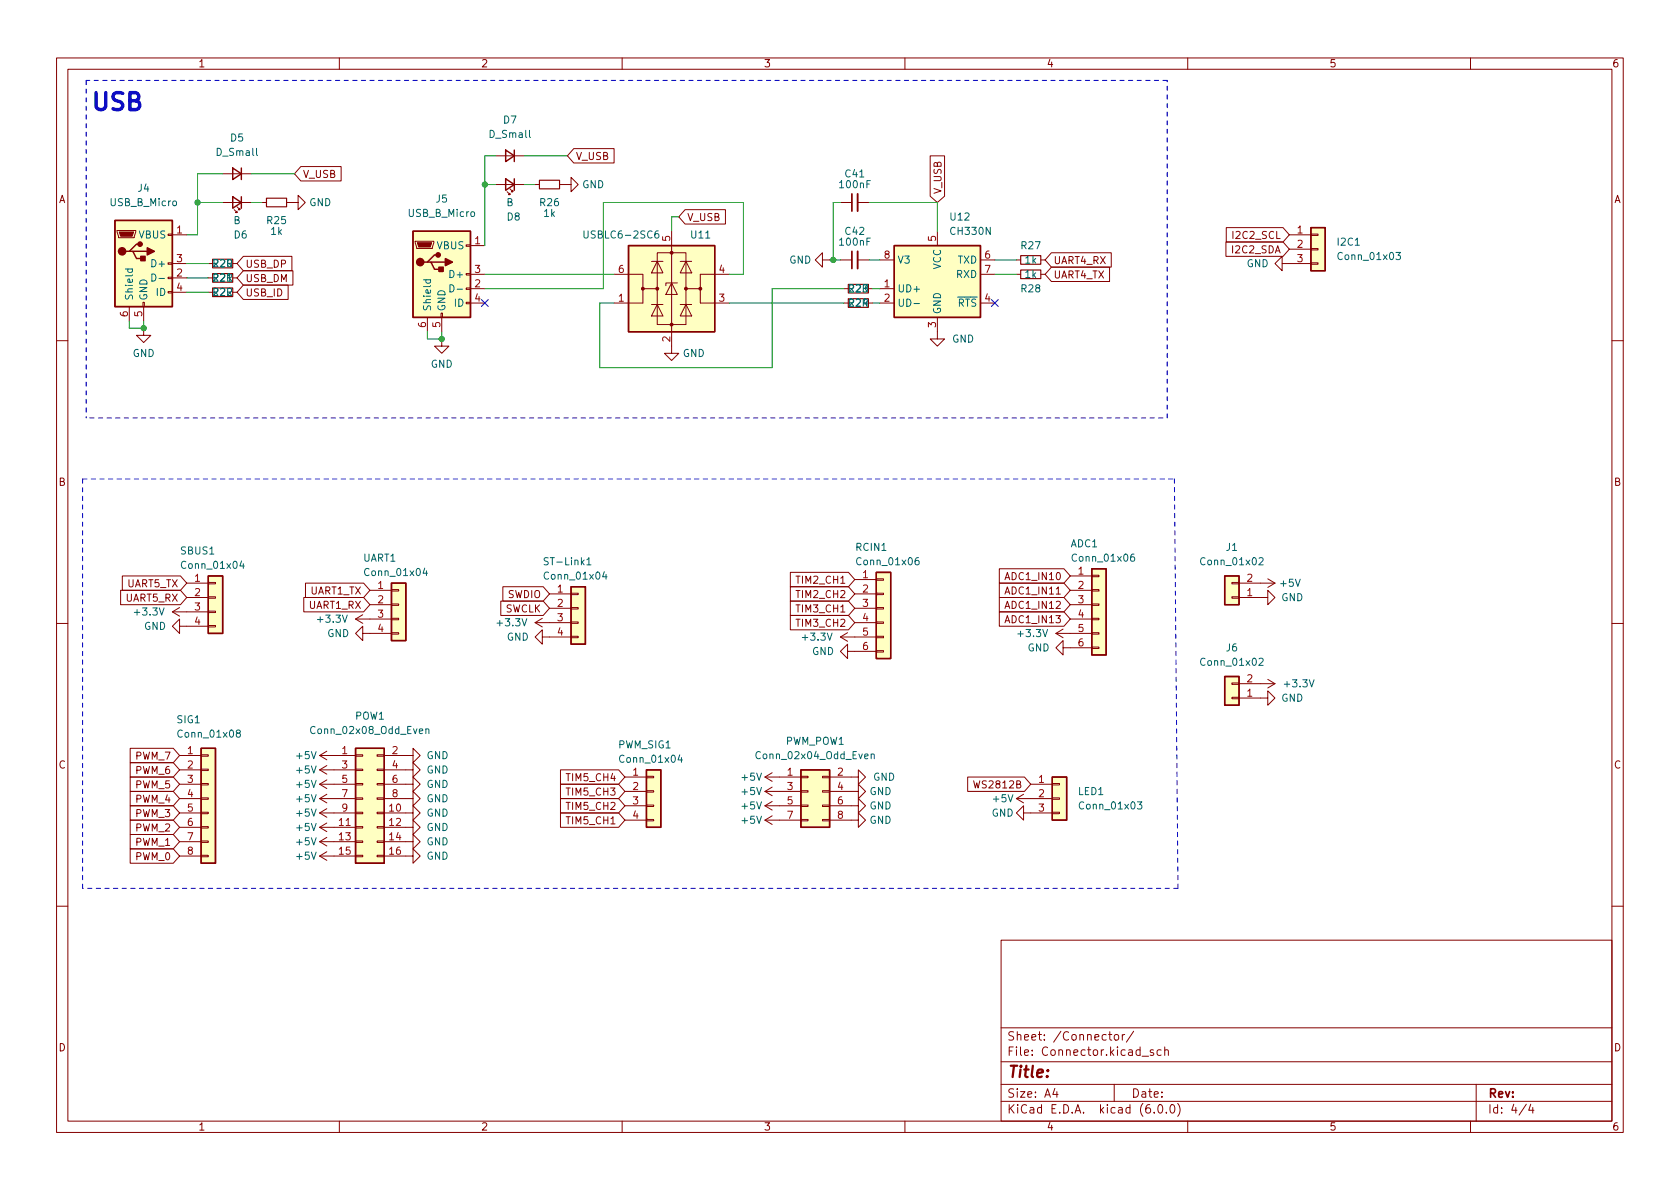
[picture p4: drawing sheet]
<svg xmlns="http://www.w3.org/2000/svg" width="297mm" height="210mm" viewBox="0 0 297 210" stroke-linecap="round" stroke-linejoin="round" font-family="sans-serif">
<g fill="none" stroke="#840000" stroke-width=".18">
<path d="M10 10.2h277v190.1h-277zM12 12.2h273v186.1h-273zM60 10.2v2M110 10.2v2M160 10.2v2M210 10.2v2M260 10.2v2M39.4 35.8h5M39.4 30.7h5M41.4 37.1l.5 .5h-.2h.2v-.3M41.9 36.6l.5 .5h-.2h.2v-.3M46.4 35.8h.7"/>
<path d="M50.7 35.8h2v-1.3l1.3 1.3-1.3 1.3v-1.3M53.2 29.5h7.1v2.5h-7.1l-1.1-1.3zM87.6 32.6h5.1M87.6 27.6h5.1M89.7 33.9l.5 .5h-.3h.3v-.2M90.2 33.4l.5 .5h-.3h.3v-.3M94.6 32.6h.8M98.9 32.6h2.1v-1.2l1.2 1.2-1.2 1.3v-1.3M101.4 26.3h7.2v2.5h-7.2l-1.1-1.2zM121.1 37.1h7.2v2.5h-7.2l-1.1-1.3zM148.6 35.8h2M151.6 35.8h2.1"/>
<path d="M164.5 27.6h2.5v7.1l-1.3 1.1-1.2-1.1zM20.7 40.8h3.3v.2l-.3 1h-2.7zM22.9 54.2v2.6M25.3 53.5h.2v.7h-.2zM25.4 58v1.3h1.3l-1.3 1.3-1.3-1.3h1.3M25.4 54.2v2.6M29.7 51.6h.8v.2h-.8zM29.7 49h.8v.3h-.8zM29.7 46.5h.8v.2h-.8zM29.7 41.4h.8v.3h-.8zM30.5 41.5h2.5M30.5 46.6h2.5"/>
<path d="M30.5 51.7h2.5M30.5 49.1h2.5M36.8 46.6h.8M36.8 51.7h.8M36.8 49.1h.8M41.1 46.6h.8M41.1 51.7h.8M41.1 49.1h.8M43 47.9h8.8v2.5h-8.8l-1.1-1.3zM43 45.3h8.6v2.6h-8.6l-1.1-1.3zM43 50.4h7.9v2.6h-7.9l-1.1-1.3zM73.4 42.7h3.3v.2l-.2 1h-2.8z"/>
<path d="M75.6 56.1v2.6M78 55.4h.2v.7h-.2zM78.1 59.9v1.3h1.3l-1.3 1.3-1.3-1.3h1.3M78.1 56.1v2.6M82.4 53.5h.8v.2h-.8zM82.4 50.9h.8v.3h-.8zM82.4 48.4h.8v.2h-.8zM82.4 43.3h.8v.3h-.8zM83.2 51h2.5M83.2 53.6h2.5M83.2 48.5h2.5M83.2 43.4h2.5"/>
<path d="M108.6 48.5h5.1v2.5h2.5M113.7 51v2.6h-5.1M115.2 53.8h2M115.2 46.2h2M116.2 44.7h5.1v12.7h-5.1zM116.2 53.8l1 2.1h-2zM116.2 46.2l1 2.1h-2zM118.7 50l1.1 2.1h-2.1zM118.7 40.9v21.6h1.3l-1.3 1.2-1.2-1.2h1.2M119.8 50h-2.1v.5M120.3 53.8h2M120.3 46.2h2"/>
<path d="M121.3 53.8l1 2.1h-2zM121.3 46.2l1 2.1h-2zM123.8 51v2.6h5.1M128.9 48.5h-5.1v2.5h-2.5M145.4 46v-1.3l-1.3 1.3 1.3 1.2v-1.2h1.3M148.6 46h2M149.2 51h.8M149.2 53.6h.8M151.6 46h2.1M153.5 51h.8M153.5 53.6h.8M155.6 46h2.5"/>
<path d="M155.6 51h2.5M155.6 53.6h2.5M165.7 56.1v3.8h1.3l-1.3 1.3-1.2-1.3h1.2M165.7 40.9v2.5M173.4 46h2.5M173.4 53.6h2.5M173.4 48.5h2.5M179.7 46h.8M179.7 48.5h.8M184 46h.8M184 48.5h.8M185.9 44.7h10.6v2.5h-10.6l-1.1-1.2z"/>
<path d="M185.9 47.2h10.3v2.6h-10.3l-1.1-1.3zM216.8 42.8h10.1l1.1 1.3-1.1 1.2h-10.1zM216.8 40.3h10.1l1.1 1.2-1.1 1.3h-10.1zM226.7 46.6v-1.3l-1.3 1.3 1.3 1.3v-1.3h5.1M228 41.5h3.8M228 44.1h3.8M231.8 46.5h1.2v.2h-1.2zM231.8 43.9h1.2v.3h-1.2zM231.8 41.4h1.2v.3h-1.2zM10 60.2h2M285 60.2h2M10 110.2h2"/>
<path d="M21.3 104.4h10.6l1.1 1.3-1.1 1.2h-10.6zM21.6 101.8h10.3l1.1 1.3-1.1 1.3h-10.3zM30.5 108.2h6.3M30.5 108.2l1.2 .8M31.7 110.7v-1.2l-1.2 1.2 1.2 1.3v-1.3h5.1M31.7 107.4l-1.2 .8M33 103.1h3.8M33 105.7h3.8M36.8 110.6h1.3v.3h-1.3zM36.8 108.1h1.3v.2h-1.3zM36.8 105.5h1.3v.3h-1.3zM36.8 103h1.3v.2h-1.3z"/>
<path d="M53.7 105.7h10.6l1.1 1.2-1.1 1.3h-10.6zM54 103.1h10.3l1.1 1.3-1.1 1.3h-10.3zM62.9 109.5h6.3M62.9 109.5l1.2 .7M64.1 112v-1.3l-1.2 1.3 1.2 1.3v-1.3h5.1M64.1 108.7l-1.2 .8M65.4 104.4h3.8M65.4 106.9h3.8M69.2 111.9h1.3v.2h-1.3zM69.2 109.3h1.3v.3h-1.3zM69.2 106.8h1.3v.3h-1.3zM69.2 104.3h1.3v.2h-1.3z"/>
<path d="M88.5 106.3h7.5l1.2 1.3-1.2 1.2h-7.5zM88.9 103.8h7.1l1.2 1.2-1.2 1.3h-7.1zM94.6 110.1l1.3 .8M94.6 110.1h6.4M95.9 112.6v-1.2l-1.3 1.2 1.3 1.3v-1.3h5.1M95.9 109.3l-1.3 .8M97.2 105h3.8M97.2 107.6h3.8M101 112.5h1.2v.3h-1.2zM101 110h1.2v.2h-1.2zM101 107.4h1.2v.3h-1.2zM101 104.9h1.2v.3h-1.2z"/>
<path d="M139.7 108.8h10.3l1.1 1.3-1.1 1.3h-10.3zM139.7 101.2h10.3l1.1 1.3-1.1 1.3h-10.3zM139.7 103.8h10.3l1.1 1.2-1.1 1.3h-10.3zM139.7 106.3h10.3l1.1 1.3-1.1 1.2h-10.3zM148.6 112.6h6.3M148.6 112.6l1.3 .8M149.9 115.2v-1.3l-1.3 1.3 1.3 1.3v-1.3h5M149.9 111.9l-1.3 .7M151.1 110.1h3.8M151.1 105h3.8M151.1 107.6h3.8M151.1 102.5h3.8"/>
<path d="M154.9 115.1h1.3v.2h-1.3zM154.9 112.5h1.3v.3h-1.3zM154.9 110h1.3v.2h-1.3zM154.9 107.4h1.3v.3h-1.3zM154.9 104.9h1.3v.3h-1.3zM154.9 102.4h1.3v.2h-1.3zM176.7 108.2h11.4l1.1 1.3-1.1 1.2h-11.4zM176.7 105.7h11.4l1.1 1.2-1.1 1.3h-11.4zM176.7 100.6h11.4l1.1 1.2-1.1 1.3h-11.4zM176.7 103.1h11.4l1.1 1.3-1.1 1.3h-11.4zM186.7 112h6.3M186.7 112l1.3 .8"/>
<path d="M188 114.5v-1.2l-1.3 1.2 1.3 1.3v-1.3h5M188 111.2l-1.3 .8M189.2 104.4h3.8M189.2 106.9h3.8M189.2 109.5h3.8M189.2 101.8h3.8M193 114.4h1.3v.3h-1.3zM193 111.9h1.3v.2h-1.3zM193 109.3h1.3v.3h-1.3zM193 106.8h1.3v.3h-1.3zM193 104.3h1.3v.2h-1.3zM193 101.7h1.3v.3h-1.3z"/>
<path d="M217.8 103h1.3v.2h-1.3zM217.8 105.5h1.3v.3h-1.3zM219.1 105.7h5.1v-1.3l1.2 1.3-1.2 1.2v-1.2M219.1 103.1h6.3M224.2 102.4l1.2 .7M225.4 103.1l-1.2 .8M285 110.2h2M23 132.3h7.6l1.1 1.3-1.1 1.3h-7.6zM23 139.9h7.6l1.1 1.3-1.1 1.3h-7.6zM23 134.9h7.6l1.1 1.2-1.1 1.3h-7.6zM23 137.4h7.6l1.1 1.3-1.1 1.2h-7.6zM31.7 138.7h3.9"/>
<path d="M31.7 133.6h3.9M31.7 136.1h3.9M35.6 138.6h1.2v.2h-1.2zM35.6 136h1.2v.3h-1.2zM35.6 133.5h1.2v.2h-1.2zM56.5 138.7h6.4M56.5 133.6h6.4M56.5 136.1h6.4M56.5 136.1l1.3 .8M56.5 138.7l1.3 .7M56.5 133.6l1.3 .8M57.8 135.4l-1.3 .7"/>
<path d="M57.8 137.9l-1.3 .8M57.8 132.8l-1.3 .8M62.9 138.6h1.2v.2h-1.2zM62.9 136h1.2v.3h-1.2zM62.9 133.5h1.2v.2h-1.2zM66.7 138.6h1.2v.2h-1.2zM66.7 136h1.2v.3h-1.2zM66.7 133.5h1.2v.2h-1.2zM67.9 133.6h5.1v-1.3l1.3 1.3-1.3 1.3v-1.3M67.9 136.1h5.1v-1.2l1.3 1.2-1.3 1.3v-1.3M67.9 138.7h5.1v-1.3l1.3 1.3-1.3 1.2v-1.2M99.1 136.1h10.3l1.1 1.3-1.1 1.3h-10.3z"/>
<path d="M99.1 138.7h10.3l1.1 1.2-1.1 1.3h-10.3zM110.5 137.4h3.8M110.5 139.9h3.8M114.3 139.8h1.3v.3h-1.3zM114.3 137.3h1.3v.2h-1.3zM135.3 137.4h6.3M135.3 139.9h6.3M135.3 137.4l1.2 .8M135.3 139.9l1.2 .8M136.5 136.6l-1.2 .8M136.5 139.2l-1.2 .7M141.6 139.8h1.3v.3h-1.3z"/>
<path d="M141.6 137.3h1.3v.2h-1.3zM145.4 139.8h1.3v.3h-1.3zM145.4 137.3h1.3v.2h-1.3zM146.7 139.9h5.1v-1.2l1.2 1.2-1.2 1.3v-1.3M146.7 137.4h5.1v-1.3l1.2 1.3-1.2 1.3v-1.3M171.1 137.4h10l1.1 1.3-1.1 1.2h-10zM172.2 138.1l.3 1.2 .2-.9 .2 .9 .3-1.2M182.2 138.7h3.9M186.1 138.6h1.2v.2h-1.2zM217.8 120.8h1.3v.2h-1.3zM217.8 123.3h1.3v.3h-1.3zM219.1 123.4h5.1v-1.2l1.2 1.2-1.2 1.3v-1.3"/>
<path d="M219.1 120.9h6.3M224.2 120.1l1.2 .8M225.4 120.9l-1.2 .8M23 145h7.6l1.1 1.3-1.1 1.3h-7.6zM23 147.6h7.6l1.1 1.2-1.1 1.3h-7.6zM23 142.5h7.6l1.1 1.3-1.1 1.2h-7.6zM23 150.1h7.6l1.1 1.3-1.1 1.2h-7.6zM31.7 141.2h3.9M31.7 143.8h3.9M31.7 146.3h3.9M31.7 148.8h3.9M31.7 151.4h3.9"/>
<path d="M35.6 151.3h1.2v.2h-1.2zM35.6 148.7h1.2v.3h-1.2zM35.6 146.2h1.2v.2h-1.2zM35.6 143.6h1.2v.3h-1.2zM35.6 141.1h1.2v.2h-1.2zM56.5 141.2h6.4M56.5 143.8h6.4M56.5 146.3h6.4M56.5 148.8h6.4M56.5 151.4h6.4M56.5 143.8l1.3 .7M56.5 151.4l1.3 .7"/>
<path d="M56.5 141.2l1.3 .8M56.5 146.3l1.3 .8M56.5 148.8l1.3 .8M57.8 143l-1.3 .8M57.8 150.6l-1.3 .8M57.8 140.5l-1.3 .7M57.8 145.5l-1.3 .8M57.8 148.1l-1.3 .7M62.9 151.3h1.2v.2h-1.2zM62.9 148.7h1.2v.3h-1.2zM62.9 146.2h1.2v.2h-1.2zM62.9 143.6h1.2v.3h-1.2z"/>
<path d="M62.9 141.1h1.2v.2h-1.2zM66.7 151.3h1.2v.2h-1.2zM66.7 148.7h1.2v.3h-1.2zM66.7 146.2h1.2v.2h-1.2zM66.7 143.6h1.2v.3h-1.2zM66.7 141.1h1.2v.2h-1.2zM67.9 151.4h5.1v-1.3l1.3 1.3-1.3 1.2v-1.2M67.9 141.2h5.1v-1.3l1.3 1.3-1.3 1.3v-1.3M67.9 146.3h5.1v-1.3l1.3 1.3-1.3 1.3v-1.3M67.9 148.8h5.1v-1.2l1.3 1.2-1.3 1.3v-1.3M67.9 143.8h5.1v-1.3l1.3 1.3-1.3 1.2v-1.2M99.1 143.8h10.3l1.1 1.2-1.1 1.3h-10.3z"/>
<path d="M99.1 141.2h10.3l1.1 1.3-1.1 1.3h-10.3zM110.5 142.5h3.8M110.5 145h3.8M114.3 144.9h1.3v.3h-1.3zM114.3 142.4h1.3v.2h-1.3zM135.3 142.5h6.3M135.3 145h6.3M135.3 142.5l1.2 .8M135.3 145l1.2 .8M136.5 141.7l-1.2 .8M136.5 144.3l-1.2 .7M141.6 144.9h1.3v.3h-1.3z"/>
<path d="M141.6 142.4h1.3v.2h-1.3zM145.4 144.9h1.3v.3h-1.3zM145.4 142.4h1.3v.2h-1.3zM146.7 145h5.1v-1.2l1.2 1.2-1.2 1.3v-1.3M146.7 142.5h5.1v-1.3l1.2 1.3-1.2 1.3v-1.3M179.7 141.2l1.3 .8M179.7 141.2h6.4M181 143.8v-1.3l-1.3 1.3 1.3 1.2v-1.2h5.1M181 140.5l-1.3 .7M186.1 143.6h1.2v.3h-1.2zM186.1 141.1h1.2v.2h-1.2zM10 160.2h2"/>
<path d="M177 166.3h108v32h-108zM285 160.2h2M60 198.3v2M110 198.3v2M160 198.3v2M177 194.8h108M177 191.8h108M177 187.8h108M177 181.8h108M186.5 192.5l-.4 1h1M186.9 193v1M196 182.9h.6"/>
<path d="M196.2 182.4v1.3l.4 .2M197 191.8v3M197.1 183.1l.2-.2 .4 .2 .1 .5-.2 .3h-.3l-.2-.1zM198.4 182.9v1M198.9 182.9l-.3 .1-.2 .2M200.4 182.4l-1.3 1.9M201.9 186.8h1.2M203.9 185.7l-.3-.1-.2 .2v.3l.5 .1v.4h-.5M204.1 196.7v.1M204.9 195.4l.2-.1a.81 .81 0 0 1 .6 .7 .81 .81 0 0 1-.3 .8h-.2a.81 .81 0 0 1-.6-.6 .81 .81 0 0 1 .3-.8zM205.3 185.7l-.4-.1-.3 .3v.4l.1 .3h.6M205.9 185.8l.2-.2 .4 .1 .1 .9"/>
<path d="M205.9 185.1v1.5M206.2 196.7v.1M207.1 195.4l.1-.1a.81 .81 0 0 1 .6 .7 .81 .81 0 0 1-.3 .8h-.1a.81 .81 0 0 1-.6-.6 .81 .81 0 0 1 .3-.8zM208.2 195.1a1.72 1.72 0 0 1 0 2.3M210 198.3v2M260 198.3v2M261 191.8v6.5M269.9 195.3l-1.3 1.9M270.6 195.3l-.3 1h.9M271 195.8v1"/>
</g>
<g fill="#ffffc2" stroke="#ffffc2" stroke-width=".18">
<path d="M216.5 119.6h2.6v5.1h-2.6z"/>
<path d="M158.1 43.4h15.3v12.7h-15.3z"/>
<path d="M231.8 40.3h2.5v7.6h-2.5z"/>
<path d="M141.6 136.1h5.1v10.2h-5.1z"/>
<path d="M69.2 103.1h2.6v10.2h-2.6z"/>
<path d="M186.1 137.4h2.5v7.6h-2.5z"/>
<path d="M111.1 43.4h15.3v15.3h-15.3z"/>
<path d="M35.6 132.3h2.5v20.3h-2.5z"/>
<path d="M114.3 136.1h2.5v10.2h-2.5z"/>
<path d="M62.9 132.3h5v20.3h-5z"/>
<path d="M101 103.8h2.5v10.1h-2.5z"/>
<path d="M36.8 101.8h2.6v10.2h-2.6z"/>
<path d="M20.3 39h10.2v15.2h-10.2z"/>
<path d="M73 40.9h10.2v15.2h-10.2z"/>
<path d="M193 100.6h2.6v15.2h-2.6z"/>
<path d="M216.5 101.8h2.6v5.1h-2.6z"/>
<path d="M154.9 101.2h2.6v15.3h-2.6z"/>
</g>
<g fill="none" stroke="#840000" stroke-width=".25">
<path d="M20.3 39h10.2v15.2h-10.2zM41.1 34.8l1.6 1-1.6 1zM41.1 29.7l1.6 1-1.6 1zM42.7 29.7v2M42.7 34.8v2M89.4 31.6l1.5 1-1.5 1zM89.4 26.5l1.5 1.1-1.5 1zM90.9 26.5v2.1M90.9 31.6v2M22.9 44.4h.6l.6 1.3h1.3M23.5 44.4h2.5M24.8 43.2h-.7l-1.2 1.2h-.7"/>
<path d="M73 40.9h10.2v15.2h-10.2zM75.6 46.3h.6l.6 1.3h1.3M76.2 46.3h2.5M77.5 45.1h-.7l-1.2 1.2h-.7M111.1 43.4h15.3v15.3h-15.3zM158.1 43.4h15.3v12.7h-15.3zM231.8 40.3h2.5v7.6h-2.5zM36.8 101.8h2.6v10.2h-2.6zM69.2 103.1h2.6v10.2h-2.6zM101 103.8h2.5v10.1h-2.5zM154.9 101.2h2.6v15.3h-2.6zM193 100.6h2.6v15.2h-2.6z"/>
<path d="M216.5 119.6h2.6v5.1h-2.6zM216.5 101.8h2.6v5.1h-2.6zM35.6 132.3h2.5v20.3h-2.5zM62.9 132.3h5v20.3h-5zM114.3 136.1h2.5v10.2h-2.5zM141.6 136.1h5.1v10.2h-5.1zM186.1 137.4h2.5v7.6h-2.5z"/>
</g>
<g fill="none" stroke="#006464" stroke-width=".18">
<path d="M22.2 47.6h1.2M22.6 47.6v.3l.2 .3 .6-.1v-.5M26.8 48.4a.64 .64 0 0 1 .8 .7 .64 .64 0 0 1-.8 .6zM28.1 49.2h1M74.9 49.5h1.2M75.4 49.5l-.1 .3 .2 .3 .6-.1v-.5M79.6 50.4a.64 .64 0 0 1 .7 .6 .64 .64 0 0 1-.7 .6zM80.8 51.1h1M103.3 40.8v1.1l.2 .2 .4-.1 .1-.1v-1.1M116.4 40.8l-.4 .1a.86 .86 0 0 0 0 1.2l.4-.1 .1-.4-.2-.3-.4 .1-.1 .2M161.6 53.7h1M246.8 44.6h.8l-.4 .5 .3 .1v.6l-.1 .1-.6-.1"/>
<path d="M42.7 99.2l-.3 .9h.8M43 99.7v.8M103.8 99l.3-.4v1.3M103.8 99.9h.7M162.4 98.6l-.4 .1a.86 .86 0 0 0 0 1.2l.5-.1v-.5l-.2-.2h-.3l-.2 .2M200.5 98h-.4a.86 .86 0 0 0 0 1.2l.5-.1v-.4l-.2-.2h-.3l-.2 .2M222.6 98.7l.5-.1 .2 .4-.7 .9h.7M75.1 100.5l-.3 .9h.8M75.4 100.9v.9M106.9 101.1l-.4 .9h.8M107.2 101.6v.8M222.6 116.5l.5-.1 .2 .4-.7 .9h.7"/>
<path d="M42 129.6l-.2-.2v-.2l.2-.1 .4 .1 .1 .1-.1 .2-.5 .2-.1 .2v.2l.2 .3 .4-.1 .1-.2-.1-.3-.1-.2M75.3 129l.2-.1h.3v.8M75.3 128.9v.8M120.2 133.5l-.3 .9h.8M120.5 134v.8M154 133.4l.2-.1 .3 .1 .1 .8M154 133.3v.9M201.1 141.8h.8l-.4 .5 .3 .1v.5l-.2 .2-.5-.2"/>
</g>
<path d="M151.6 34.3v3M151.6 44.4v3.1" fill="none" stroke="#840000" stroke-width=".33"/>
<path d="M150.6 34.3v3M150.6 44.4v3.1" fill="none" stroke="#840000" stroke-width=".3"/>
<path d="M47.1 35h3.6v1.6h-3.6zM95.4 31.9h3.5v1.5h-3.5zM37.6 45.8h3.5v1.6h-3.5zM37.6 50.9h3.5v1.5h-3.5zM37.6 48.4h3.5v1.5h-3.5zM150 50.3h3.5v1.5h-3.5zM150 52.8h3.5v1.6h-3.5zM180.5 47.7h3.5v1.6h-3.5zM180.5 45.2h3.5v1.5h-3.5z" fill="none" stroke="#840000" stroke-width=".2"/>
<g fill="#840000" stroke="#840000" stroke-width=".18">
<path d="M21.1 41h2.5l-.2 .8h-2.1z"/>
<path d="M73.8 42.9h2.5l-.2 .8h-2.1z"/>
<circle cx="113.7" cy="51" r=".25"/>
<circle cx="116.2" cy="51" r=".25"/>
<circle cx="118.7" cy="57.4" r=".25"/>
<circle cx="118.7" cy="44.7" r=".25"/>
<circle cx="121.3" cy="51" r=".25"/>
<circle cx="123.8" cy="51" r=".25"/>
</g>
<g fill="#840000" stroke="#840000" stroke-width=".25">
<path d="M26 43.8l1.3 .6-1.3 .7z"/>
<path d="M24.9 45.3h.8v.8h-.8z"/>
<path d="M78.7 45.7l1.3 .6-1.3 .7z"/>
<path d="M77.6 47.2h.8v.8h-.8z"/>
<circle cx="21.6" cy="44.4" r=".63"/>
<circle cx="24.8" cy="43.2" r=".38"/>
<circle cx="74.3" cy="46.3" r=".63"/>
<circle cx="77.5" cy="45.1" r=".38"/>
</g>
<path d="M15.2 14.2v59.7M206.4 14.2h-191.2M15.9 73.9h190.5M206.4 73.9v-59.7M14.6 84.7h193M207.6 84.7l.7 72.4M14.6 157.1v-72.4M208.3 157.1h-193.7" fill="none" stroke="#0000c2" stroke-width=".18" stroke-dasharray=".8 .8"/>
<g fill="none" stroke="#009600" stroke-width=".18">
<path d="M34.9 35.8h4.5M39.4 30.7h-4.5v10.8h-1.9M44.4 30.7h7.7M44.4 35.8h2M85.7 32.6h1.9M87.6 27.6h-1.9v15.8M92.7 27.6h7.6M92.7 32.6h1.9M120 38.3h-1.3v2.6M148.6 35.8h-1.3v10.2M153.7 35.8h12v5.1M22.9 56.8v1.2h2.5v-1.2"/>
<path d="M33 46.6h3.8M33 49.1h3.8M33 51.7h3.8M75.6 58.7v1.2h2.5v-1.2M85.7 48.5h22.9M128.9 53.6h20.3M128.9 48.5h2.5v-12.7h-24.7v15.2h-21M146.7 46h1.9M149.2 51h-12.7v14h-30.5v-11.4h2.6M153.7 46h1.9M154.3 53.6h1.3M154.3 51h1.3"/>
<path d="M175.9 48.5h3.8M175.9 46h3.8"/>
</g>
<path d="M85.1 53l1.2 1.2M86.3 53l-1.2 1.2M175.3 53l1.2 1.2M176.5 53l-1.2 1.2" fill="none" stroke="#000084" stroke-width=".18"/>
<g fill="#009600" stroke="#009600" stroke-width=".18">
<circle cx="147.3" cy="46" r=".46"/>
<circle cx="78.1" cy="59.9" r=".46"/>
<circle cx="85.7" cy="32.6" r=".46"/>
<circle cx="25.4" cy="58" r=".46"/>
<circle cx="34.9" cy="35.8" r=".46"/>
</g>
<text font-size="4.2" fill="#0000c2" x="15.9" y="19.5">USB</text>
<text font-size="2.8" fill="#840000" x="178" y="190.6">Title:</text>
<g font-size="2.1" fill="#840000">
<text x="178" y="184">Sheet: /Connector/</text>
<text x="178" y="186.7">File: Connector.kicad_sch</text>
<text x="178" y="196.9">KiCad E.D.A. kicad (6.0.0)</text>
<text x="178" y="194.1">Size: A4</text>
<text x="200" y="194.1">Date:</text>
<text x="263" y="194.1">Rev:</text>
<text x="263" y="196.9">Id: 4/4</text>
</g>
<g font-size="1.8" fill="#840000">
<text x="35" y="11.9">1</text>
<text x="85" y="11.9">2</text>
<text x="135" y="11.9">3</text>
<text x="185" y="11.9">4</text>
<text x="235" y="11.9">5</text>
<text x="285" y="11.9">6</text>
<text x="101.8" y="28.3">V_USB</text>
<text x="10.3" y="35.9">A</text>
<text x="53.5" y="31.5">V_USB</text>
<text x="166.5" y="34.4" transform="rotate(-90 166.5 34.4)">V_USB</text>
<text x="285.3" y="35.9">A</text>
<text x="121.4" y="39.1">V_USB</text>
<text x="43.3" y="47.3">USB_DP</text>
<text x="186.2" y="46.7">UART4_RX</text>
<text x="218.1" y="44.8">I2C2_SDA</text>
<text x="218.3" y="42.2">I2C2_SCL</text>
<text x="43.3" y="49.9">USB_DM</text>
<text x="43.3" y="52.4">USB_ID</text>
<text x="186.2" y="49.2">UART4_TX</text>
<text x="10.3" y="85.9">B</text>
<text x="285.3" y="85.9">B</text>
<text x="22.3" y="106.4">UART5_RX</text>
<text x="22.5" y="103.8">UART5_TX</text>
<text x="54.6" y="107.7">UART1_RX</text>
<text x="54.8" y="105.1">UART1_TX</text>
<text x="89.7" y="105.7">SWDIO</text>
<text x="141.2" y="103.2">TIM2_CH1</text>
<text x="141.2" y="105.7">TIM2_CH2</text>
<text x="178.3" y="107.7">ADC1_IN12</text>
<text x="178.3" y="102.6">ADC1_IN10</text>
<text x="178.3" y="105.1">ADC1_IN11</text>
<text x="89.2" y="108.3">SWCLK</text>
<text x="141.2" y="110.8">TIM3_CH2</text>
<text x="141.2" y="108.3">TIM3_CH1</text>
<text x="178.3" y="110.2">ADC1_IN13</text>
<text x="10.3" y="135.9">C</text>
<text x="24" y="134.3">PWM_7</text>
<text x="24" y="136.9">PWM_6</text>
<text x="285.3" y="135.9">C</text>
<text x="24" y="141.9">PWM_4</text>
<text x="24" y="139.4">PWM_5</text>
<text x="100.5" y="143.2">TIM5_CH2</text>
<text x="100.5" y="138.1">TIM5_CH4</text>
<text x="100.5" y="140.7">TIM5_CH3</text>
<text x="172.8" y="139.4">WS2812B</text>
<text x="24" y="147">PWM_2</text>
<text x="24" y="149.6">PWM_1</text>
<text x="24" y="144.5">PWM_3</text>
<text x="100.5" y="145.8">TIM5_CH1</text>
<text x="24" y="152.1">PWM_0</text>
<text x="10.3" y="185.9">D</text>
<text x="285.3" y="185.9">D</text>
<text x="35" y="199.9">1</text>
<text x="85" y="199.9">2</text>
<text x="135" y="199.9">3</text>
<text x="185" y="199.9">4</text>
<text x="235" y="199.9">5</text>
<text x="285" y="199.9">6</text>
</g>
<g font-size="1.8" fill="#006464">
<text x="89" y="21.8">D7</text>
<text x="38.4" y="27.6">D_Small</text>
<text x="40.8" y="25">D5</text>
<text x="86.7" y="24.4">D_Small</text>
<text x="24.4" y="33.9">J4</text>
<text x="77.1" y="35.8">J5</text>
<text x="102.9" y="33.3">GND</text>
<text x="148.6" y="33.3">100nF</text>
<text x="149.5" y="31.4">C41</text>
<text x="19.6" y="36.4">USB_B_Micro</text>
<text x="41.3" y="39.6">B</text>
<text x="47.3" y="39.6">R25</text>
<text x="47.9" y="41.5">1k</text>
<text x="54.7" y="36.4">GND</text>
<text x="72.3" y="38.3">USB_B_Micro</text>
<text x="89.5" y="36.4">B</text>
<text x="89.7" y="39">D8</text>
<text x="95.5" y="36.4">R26</text>
<text x="96.2" y="38.3">1k</text>
<text x="149.5" y="41.5">C42</text>
<text x="168.1" y="39">U12</text>
<text x="168.2" y="41.5">CH330N</text>
<text x="24.6" y="42.2">VBUS</text>
<text x="27.2" y="47.2">D+</text>
<text x="37.7" y="47.2">R20</text>
<text x="41.4" y="42.2">D6</text>
<text x="77.3" y="44.1">VBUS</text>
<text x="103.8" y="42.2">USBLC6-2SC6</text>
<text x="122.3" y="42.2">U11</text>
<text x="139.5" y="46.6">GND</text>
<text x="148.6" y="43.4">100nF</text>
<text x="158.6" y="46.6">V3</text>
<text x="166.4" y="47.7" transform="rotate(-90 166.4 47.7)">VCC</text>
<text x="169.3" y="46.6">TXD</text>
<text x="180.6" y="44.1">R27</text>
<text x="181.3" y="46.6">1k</text>
<text x="220.4" y="47.2">GND</text>
<text x="236.6" y="43.4">I2C1</text>
<text x="236.9" y="46">Conn_01x03</text>
<text x="23.5" y="53.2" transform="rotate(-90 23.5 53.2)">Shield</text>
<text x="26" y="53.2" transform="rotate(-90 26 53.2)">GND</text>
<text x="27.7" y="52.3">ID</text>
<text x="37.7" y="52.3">R22</text>
<text x="37.7" y="49.8">R21</text>
<text x="79.9" y="49.1">D+</text>
<text x="150.1" y="51.7">R23</text>
<text x="158.6" y="51.7">UD+</text>
<text x="169.1" y="49.1">RXD</text>
<text x="180.6" y="51.7">R28</text>
<text x="181.3" y="49.1">1k</text>
<text x="76.2" y="55.1" transform="rotate(-90 76.2 55.1)">Shield</text>
<text x="78.7" y="55.1" transform="rotate(-90 78.7 55.1)">GND</text>
<text x="80.4" y="54.2">ID</text>
<text x="150.1" y="54.2">R24</text>
<text x="158.6" y="54.2">UD-</text>
<text x="166.4" y="55.6" transform="rotate(-90 166.4 55.6)">GND</text>
<text x="167.9" y="54.2">~{RTS}</text>
<text x="23.4" y="63.1">GND</text>
<text x="76.1" y="65">GND</text>
<text x="120.7" y="63.1">GND</text>
<text x="168.3" y="60.6">GND</text>
<text x="32" y="98">SBUS1</text>
<text x="32.4" y="100.6">Conn_01x04</text>
<text x="64.2" y="99.3">UART1</text>
<text x="64.8" y="101.8">Conn_01x04</text>
<text x="96.6" y="99.9">ST-Link1</text>
<text x="151.4" y="97.4">RCIN1</text>
<text x="151.8" y="99.9">Conn_01x06</text>
<text x="189.3" y="96.8">ADC1</text>
<text x="189.9" y="99.3">Conn_01x06</text>
<text x="212.6" y="99.9">Conn_01x02</text>
<text x="216.8" y="97.4">J1</text>
<text x="96.5" y="102.5">Conn_01x04</text>
<text x="226.5" y="103.8">+5V</text>
<text x="226.5" y="106.3">GND</text>
<text x="24" y="108.8">+3.3V</text>
<text x="25.4" y="111.4">GND</text>
<text x="56.3" y="110.1">+3.3V</text>
<text x="57.8" y="112.6">GND</text>
<text x="88.1" y="110.7">+3.3V</text>
<text x="89.6" y="113.3">GND</text>
<text x="142.1" y="113.3">+3.3V</text>
<text x="180.2" y="112.6">+3.3V</text>
<text x="143.6" y="115.8">GND</text>
<text x="181.7" y="115.2">GND</text>
<text x="212.6" y="117.7">Conn_01x02</text>
<text x="216.8" y="115.2">J6</text>
<text x="226.5" y="124.1">GND</text>
<text x="227.3" y="121.5">+3.3V</text>
<text x="31.3" y="127.9">SIG1</text>
<text x="31.8" y="130.4">Conn_01x08</text>
<text x="55.3" y="129.8">Conn_02x08_Odd_Even</text>
<text x="62.8" y="127.2">POW1</text>
<text x="138.9" y="131.7">PWM_POW1</text>
<text x="52.5" y="136.8">+5V</text>
<text x="52.5" y="134.2">+5V</text>
<text x="75.4" y="134.2">GND</text>
<text x="75.4" y="136.8">GND</text>
<text x="109.3" y="132.3">PWM_SIG1</text>
<text x="109.9" y="134.9">Conn_01x04</text>
<text x="134.1" y="134.2">Conn_02x04_Odd_Even</text>
<text x="52.5" y="141.9">+5V</text>
<text x="52.5" y="139.3">+5V</text>
<text x="75.4" y="141.9">GND</text>
<text x="75.4" y="139.3">GND</text>
<text x="131.2" y="143.1">+5V</text>
<text x="131.2" y="138">+5V</text>
<text x="131.2" y="140.6">+5V</text>
<text x="153.7" y="140.6">GND</text>
<text x="153.7" y="143.1">GND</text>
<text x="154.4" y="138">GND</text>
<text x="175.7" y="141.9">+5V</text>
<text x="190.6" y="140.6">LED1</text>
<text x="191.1" y="143.1">Conn_01x03</text>
<text x="52.5" y="144.4">+5V</text>
<text x="52.5" y="146.9">+5V</text>
<text x="52.5" y="149.5">+5V</text>
<text x="75.4" y="146.9">GND</text>
<text x="75.4" y="149.5">GND</text>
<text x="75.4" y="144.4">GND</text>
<text x="131.2" y="145.7">+5V</text>
<text x="153.7" y="145.7">GND</text>
<text x="175.3" y="144.4">GND</text>
<text x="52.5" y="152">+5V</text>
<text x="75.4" y="152">GND</text>
</g>
<g font-size="1.8" fill="#a90000">
<text x="31.3" y="41.3">1</text>
<text x="229.4" y="41.3">1</text>
<text x="31.3" y="46.3">3</text>
<text x="84" y="43.2">1</text>
<text x="118.5" y="42.7" transform="rotate(-90 118.5 42.7)">5</text>
<text x="156.4" y="45.7">8</text>
<text x="165.5" y="42.7" transform="rotate(-90 165.5 42.7)">5</text>
<text x="174.1" y="45.7">6</text>
<text x="229.4" y="43.8">2</text>
<text x="229.4" y="46.3">3</text>
<text x="31.3" y="48.9">2</text>
<text x="31.3" y="51.4">4</text>
<text x="84" y="50.8">2</text>
<text x="84" y="48.3">3</text>
<text x="84" y="53.3">4</text>
<text x="109.4" y="53.3">1</text>
<text x="109.4" y="48.3">6</text>
<text x="127.1" y="53.3">3</text>
<text x="127.1" y="48.3">4</text>
<text x="156.4" y="50.8">1</text>
<text x="156.4" y="53.3">2</text>
<text x="174.1" y="53.3">4</text>
<text x="174.1" y="48.3">7</text>
<text x="22.6" y="56" transform="rotate(-90 22.6 56)">6</text>
<text x="25.1" y="56" transform="rotate(-90 25.1 56)">5</text>
<text x="75.3" y="57.9" transform="rotate(-90 75.3 57.9)">6</text>
<text x="77.9" y="57.9" transform="rotate(-90 77.9 57.9)">5</text>
<text x="165.5" y="57.9" transform="rotate(-90 165.5 57.9)">3</text>
<text x="118.5" y="60.4" transform="rotate(-90 118.5 60.4)">2</text>
<text x="190.6" y="101.6">1</text>
<text x="34.4" y="102.9">1</text>
<text x="34.4" y="105.4">2</text>
<text x="34.4" y="107.9">3</text>
<text x="66.8" y="104.1">1</text>
<text x="66.8" y="106.7">2</text>
<text x="98.6" y="104.8">1</text>
<text x="98.6" y="107.3">2</text>
<text x="152.5" y="102.2">1</text>
<text x="152.5" y="104.8">2</text>
<text x="152.5" y="107.3">3</text>
<text x="190.6" y="104.1">2</text>
<text x="190.6" y="106.7">3</text>
<text x="220.5" y="105.4">1</text>
<text x="220.5" y="102.9">2</text>
<text x="34.4" y="110.5">4</text>
<text x="66.8" y="109.2">3</text>
<text x="66.8" y="111.8">4</text>
<text x="98.6" y="109.8">3</text>
<text x="98.6" y="112.4">4</text>
<text x="152.5" y="109.8">4</text>
<text x="152.5" y="112.4">5</text>
<text x="190.6" y="109.2">4</text>
<text x="190.6" y="111.8">5</text>
<text x="152.5" y="114.9">6</text>
<text x="190.6" y="114.3">6</text>
<text x="220.5" y="123.2">1</text>
<text x="220.5" y="120.6">2</text>
<text x="33.2" y="133.3">1</text>
<text x="33.2" y="135.9">2</text>
<text x="60.5" y="133.3">1</text>
<text x="60.5" y="135.9">3</text>
<text x="69.4" y="133.3">2</text>
<text x="69.4" y="135.9">4</text>
<text x="111.9" y="137.2">1</text>
<text x="139.2" y="137.2">1</text>
<text x="148.1" y="137.2">2</text>
<text x="33.2" y="138.4">3</text>
<text x="33.2" y="141">4</text>
<text x="33.2" y="143.5">5</text>
<text x="60.5" y="138.4">5</text>
<text x="60.5" y="141">7</text>
<text x="60.5" y="143.5">9</text>
<text x="68.9" y="143.5">10</text>
<text x="69.4" y="138.4">6</text>
<text x="69.4" y="141">8</text>
<text x="111.9" y="139.7">2</text>
<text x="111.9" y="142.2">3</text>
<text x="139.2" y="139.7">3</text>
<text x="139.2" y="142.2">5</text>
<text x="148.1" y="139.7">4</text>
<text x="148.1" y="142.2">6</text>
<text x="183.7" y="138.4">1</text>
<text x="183.7" y="141">2</text>
<text x="183.7" y="143.5">3</text>
<text x="33.2" y="146">6</text>
<text x="33.2" y="148.6">7</text>
<text x="60" y="146">11</text>
<text x="60" y="148.6">13</text>
<text x="68.9" y="146">12</text>
<text x="68.9" y="148.6">14</text>
<text x="111.9" y="144.8">4</text>
<text x="139.2" y="144.8">7</text>
<text x="148.1" y="144.8">8</text>
<text x="33.2" y="151.1">8</text>
<text x="60" y="151.1">15</text>
<text x="68.9" y="151.1">16</text>
</g>
</svg>
